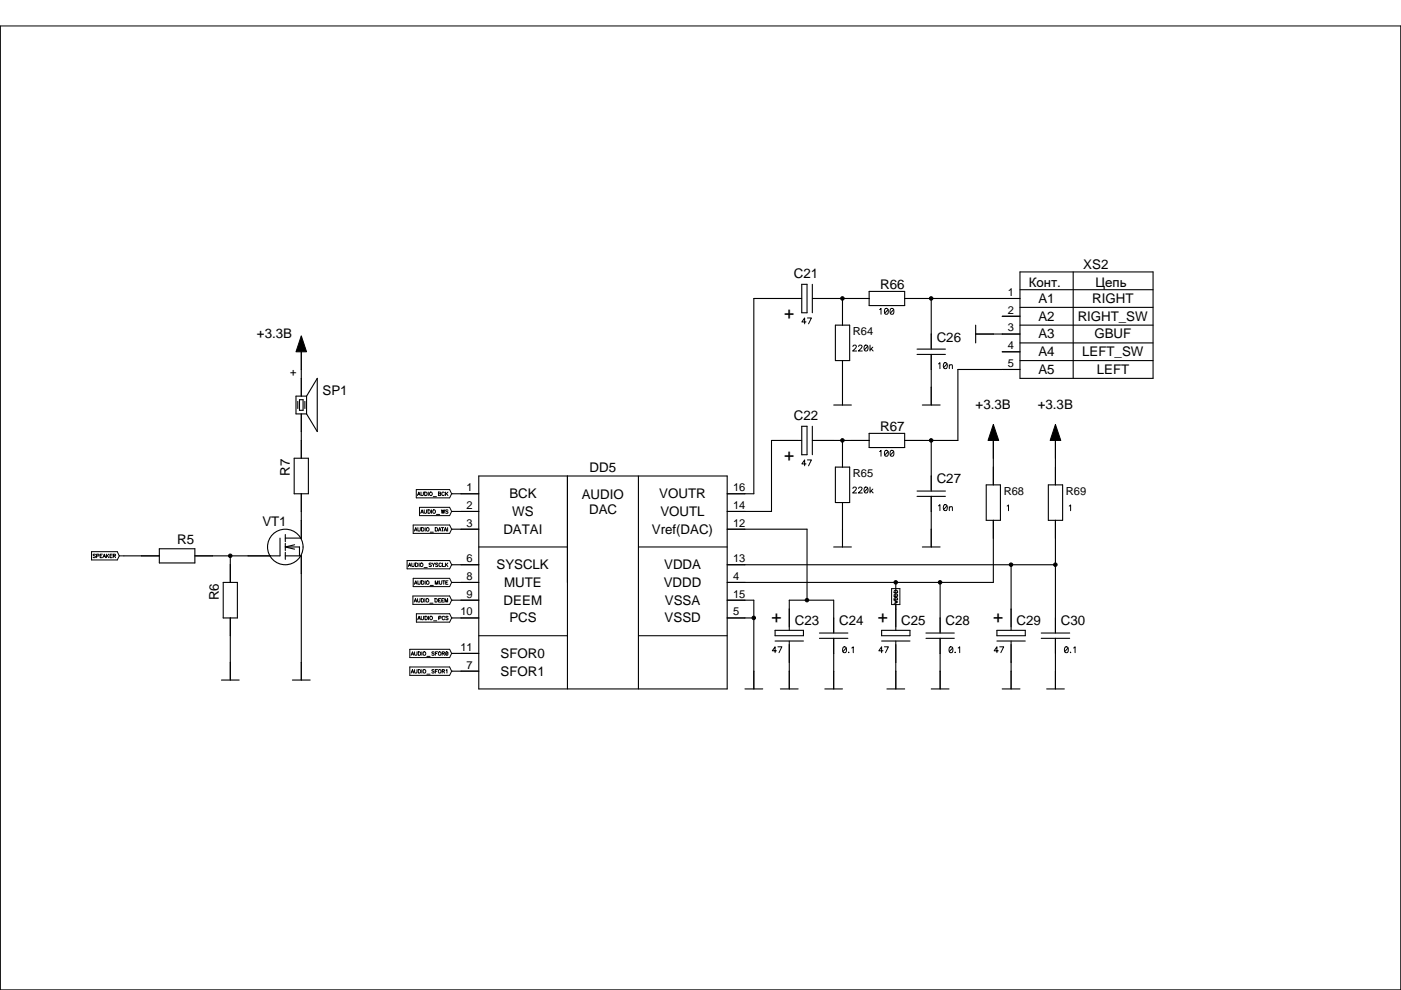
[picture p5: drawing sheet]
<svg xmlns="http://www.w3.org/2000/svg" width="297mm" height="210mm" viewBox="0 0 297 210" stroke-linecap="round" stroke-linejoin="round" font-family="sans-serif">
<g fill="none" stroke="#000" stroke-width=".21">
<path d="M.1 5.5h296.9v204.4h-296.9zM63.9 71.2l1.1 3.4h-2.2zM63.9 74.6v3.7M165.5 63.3h3.7M170.9 68.3h-.9l.6-.9v1.3M171.2 67.4h.8l-.6 1.3M173 63.3h3.8M178.6 65.2v3.7M178.6 76.5v3.7M180.5 63.3h3.8M180.8 73.5l.3-.3h.3l.2 .2-.2 .4-.6 .6h.8M182.1 73.5l.2-.3h.3l.2 .2-.2 .4-.6 .6h.8"/>
<path d="M183.4 73.2a.62 .62 0 0 1 .7 .5 .62 .62 0 0 1-.4 .7h-.1a.8 .8 0 0 1-.2-1.2zM184 73.4l-.7 .8M184.5 73.2v1.2M184.7 74l.4 .4M185.1 73.6l-.6 .6M186.5 65.6l.3-.2v1.2M187.7 65.4h.2a.65 .65 0 0 1 .4 .6 .65 .65 0 0 1-.4 .6 .8 .8 0 0 1-.2-1.2zM188.3 65.6l-.7 .8M188.9 65.4h.2a.65 .65 0 0 1 .4 .6 .65 .65 0 0 1-.4 .6 .8 .8 0 0 1-.2-1.2zM189.5 65.6l-.7 .8M191.8 63.3h3.8M197.4 70.8v3"/>
<path d="M197.4 75.1v3.2M199 77.2l.3-.3v1.3M200.2 77l.2-.1a.69 .69 0 0 1 .5 .6 .69 .69 0 0 1-.4 .7h-.1a.8 .8 0 0 1-.2-1.2zM200.8 77.2l-.7 .7M201.3 77.6l.3-.3 .3 .1v.8M201.3 77.3v.9M206.9 70.8h3.7M212.5 63.3h3.8M212.5 70.8h3.8M212.5 74.6h3.8M212.5 78.3h3.8M212.5 67.1h3.8"/>
<path d="M63.9 80.2v3.8M63.9 87.8v3.7M63.9 93.4v3.8M165.5 93.4h3.7M170.9 98.4h-.9l.6-.9v1.3M171.2 97.5h.8l-.6 1.3M173 93.4h3.8M178.6 82.1v3.8M178.6 95.3v3.7M180.5 93.4h3.8M186.5 95.7l.3-.2v1.2M187.7 95.5h.2a.65 .65 0 0 1 .4 .6 .65 .65 0 0 1-.4 .6 .8 .8 0 0 1-.2-1.2z"/>
<path d="M188.3 95.7l-.7 .8M188.9 95.5h.2a.65 .65 0 0 1 .4 .6 .65 .65 0 0 1-.4 .6 .8 .8 0 0 1-.2-1.2zM189.5 95.7l-.7 .8M191.8 93.4h3.8M197.4 82.1v3.8M210.6 90l1.1 3.4h-2.2zM210.6 93.4v3.8M210.6 99v3.8M223.8 90l1.1 3.4h-2.3zM223.8 93.4v3.8M223.8 99v3.8M19.4 117h5.5l.4 .9-.4 .8h-5.5z"/>
<path d="M20.2 117.6h-.5l.5 .4v.2l-.5-.1M20.5 117.9h.4v-.4h-.4v.7M21.2 117.9h.3M21.7 117.5h-.5v.7h.5M21.8 118.2l.3-.7 .3 .7M21.9 118h.4M22.6 117.5v.7M22.8 117.8l.3 .4M23.1 117.5l-.5 .5M23.3 117.9h.3M23.8 117.5h-.5v.7h.5M24 117.9l.4-.1v-.3h-.4v.7"/>
<path d="M24.3 117.9l.2 .3M25.3 117.9h1M30 117.9h3.8M41.3 117.9h3.8M48.8 119.7v3.8M52.6 117.9h4.7M63.9 104.7v3.7M63.9 110.3v3.8M63.9 117.9v3.7M86.3 118.9h9l.5 .8-.5 .9h-9zM86.7 119.9h.3M87.3 119.4v.5l.2 .2 .3-.1v-.6"/>
<path d="M87.6 111.3h7.7l.5 .9-.5 .9h-7.7zM87.9 112.6l.3-.7 .2 .7M88 112.4h.3M88.1 119.4h.2a.39 .39 0 0 1 .3 .4 .39 .39 0 0 1-.3 .3h-.2zM88.3 103.8h7l.5 .9-.5 .9h-7zM88.5 105.1l.3-.8 .3 .8M88.6 111.9v.5l.2 .2 .3-.1v-.6M88.6 104.8h.4M88.9 119.4v.7M88.9 107.6h6.4l.5 .8-.5 .9h-6.4zM89.2 108.8l.3-.7 .3 .7M89.3 104.3v.6l.2 .2 .3-.2v-.6"/>
<path d="M89.3 108.6h.4M89.4 111.9h.2a.39 .39 0 0 1 .3 .3 .39 .39 0 0 1-.3 .4h-.2zM89.9 108.1v.5l.3 .2 .2-.2v-.5M90 104.3h.3a.39 .39 0 0 1 .3 .4 .39 .39 0 0 1-.3 .4h-.3zM90.1 111.9v.7M90.7 108.1h.3a.39 .39 0 0 1 .3 .4 .39 .39 0 0 1-.3 .3h-.3zM90.8 104.3v.8M91.2 112.8h.7M91.5 119.5h-.5l.4 .3v.3l-.4-.1M91.5 108.1v.7M91.6 119.4l.3 .3v.4M91.9 105.3h.6"/>
<path d="M92.2 119.4l-.3 .3M92.3 111.9h.2a.39 .39 0 0 1 .3 .3 .39 .39 0 0 1-.3 .4h-.2zM92.5 109.1h.7M92.8 119.5h-.5l.5 .3v.3l-.5-.1M92.9 112.6l.3-.7 .3 .7M93 104.3l.4 .1-.1 .3 .2 .1-.1 .3h-.4zM93 104.7h.3M93 112.4h.4M93.6 108.1l.1 .7 .2-.7 .2 .7 .2-.7M93.6 111.9h.5M93.6 119.5a.27 .27 0 0 0-.3-.1 .27 .27 0 0 0-.2 .3v.1a.27 .27 0 0 0 .2 .3 .27 .27 0 0 0 .3-.1M93.8 119.4v.7h.5"/>
<path d="M93.8 111.9v.7M94.1 112.6l.3-.7 .3 .7M94.2 104.5a.27 .27 0 0 0-.3-.2 .27 .27 0 0 0-.2 .3v.2a.27 .27 0 0 0 .2 .3 .27 .27 0 0 0 .3-.2M94.3 112.4h.3M94.4 119.4v.7M94.5 104.3v.8M94.6 119.7l.4 .4M94.7 104.6l.3 .5M94.9 111.9v.7M95 119.4l-.6 .5M95 108.2h-.5l.5 .4-.1 .2-.4-.1M95 104.3l-.5 .5"/>
<path d="M95.8 119.7h.1M95.8 112.2h.1M95.8 108.4h.1M95.8 104.7h.1M97.7 119.7h3.8M97.7 112.2h3.8M97.7 108.4h3.8M97.7 104.7h3.8M154.2 119.7h3.7M154.2 112.2h3.7M154.2 108.4h3.7M154.2 104.7h3.7"/>
<path d="M178.6 106.6v3.7M178.6 112.2v3.8M180.8 103.6l.3-.3h.3l.2 .2-.2 .4-.6 .6h.8M182.1 103.6l.2-.3h.3l.2 .2-.2 .4-.6 .6h.8M183.4 103.3a.62 .62 0 0 1 .7 .5 .62 .62 0 0 1-.4 .7h-.1a.8 .8 0 0 1-.2-1.2zM184 103.5l-.7 .8M184.5 103.3v1.2M184.7 104.1l.4 .4M185.1 103.7l-.6 .6M197.4 100.9v3M197.4 105.2v3.2M197.4 112.2v3.8"/>
<path d="M199 107.3l.3-.3v1.3M200.2 107.1l.2-.1a.69 .69 0 0 1 .5 .6 .69 .69 0 0 1-.4 .7h-.1a.8 .8 0 0 1-.2-1.2zM200.8 107.3l-.7 .7M201.3 107.7l.3-.3 .3 .1v.8M201.3 107.4v.9M210.6 110.3v3.8M213.5 107.3l.3-.2v1.2M223.8 110.3v3.8M226.7 107.3l.3-.2v1.2M48.8 131v3.8M86.6 120.1l.3-.7 .2 .7M86.9 137.7h8.4l.5 .8-.5 .9h-8.4z"/>
<path d="M87.2 138.9l.3-.7 .2 .7M87.3 138.7h.3M87.5 126.4h7.8l.5 .9-.5 .8h-7.8zM87.6 122.6h7.7l.5 .9-.5 .9h-7.7zM87.8 127.7l.3-.8 .3 .8M87.9 123.9l.3-.8 .2 .8M87.9 138.2v.5l.2 .2 .3-.2v-.5M87.9 127.4h.4M88 123.7h.3M88.3 130.1h7l.5 .9-.5 .9h-7zM88.5 126.9v.5l.2 .3 .3-.3v-.5M88.6 131.4l.3-.7 .2 .7"/>
<path d="M88.6 123.1v.6l.2 .2 .3-.1v-.7M88.7 131.2h.3M88.7 138.2h.2a.39 .39 0 0 1 .3 .4 .39 .39 0 0 1-.3 .3h-.2zM89.3 130.7v.5l.2 .2 .3-.2v-.5M89.3 126.9h.3a.39 .39 0 0 1 .2 .4 .39 .39 0 0 1-.2 .4h-.3zM89.4 123.1h.2a.39 .39 0 0 1 .3 .4 .39 .39 0 0 1-.3 .4h-.2zM89.4 138.2v.7M89.9 120.4h.7M90.1 126.9v.8M90.1 130.7h.3a.39 .39 0 0 1 .2 .3 .39 .39 0 0 1-.2 .4h-.3zM90.1 123.1v.8M90.5 139.2h.7"/>
<path d="M90.8 130.7v.7M91.1 127.9h.7M91.2 124.1h.7M91.9 131.6h.7M92.1 138.3h-.5l.4 .4v.2l-.4-.1M92.2 126.9h.3a.39 .39 0 0 1 .2 .4 .39 .39 0 0 1-.2 .4h-.3zM92.3 123.9v-.8l.3 .8 .3-.8v.8M92.3 138.6h.3M92.8 138.2h-.5v.7M93 127.3h.3M93 131h.5v-.3h-.5v.7M93.2 123.1v.6l.2 .2 .3-.2v-.6"/>
<path d="M93.4 126.9h-.4v.8h.4M93.7 127.3h.3M93.7 138.6l.5-.1v-.2l-.5-.1v.7M93.8 123.1h.5M94 138.6l.3 .3M94.1 123.1v.8M94.1 126.9h-.4v.8h.4M94.3 130.8a.27 .27 0 0 0-.3-.1 .27 .27 0 0 0-.3 .2v.2a.27 .27 0 0 0 .3 .3 .27 .27 0 0 0 .3-.2M94.3 127.7v-.8l.3 .8 .3-.8v.8M94.5 123.5h.3M95 138.3l-.5 .5M95 123.1h-.5v.8h.5"/>
<path d="M95 130.8l-.4-.1-.1 .2 .4 .2 .1 .2h-.5M95.8 131h.1M95.8 123.5h.1M95.8 127.3h.1M95.8 138.5h.1M97.7 131h3.8M97.7 123.5h3.8M97.7 127.3h3.8M97.7 138.5h3.8M154.2 131h3.7M154.2 123.5h3.7M154.2 127.3h3.7"/>
<path d="M164.6 138h-.9l.6-.9v1.3M164.9 137.1h.9l-.6 1.3M167.3 129.1v3.8M167.3 136.7v3.7M176.8 131v3M176.8 135.3v3.2M178.8 137.2l.2-.1a.65 .65 0 0 1 .5 .7 .65 .65 0 0 1-.5 .6 .8 .8 0 0 1-.2-1.2zM179.4 137.4l-.7 .8M180 138.3h.1M180.6 137.4l.3-.3v1.3M187.2 138h-.9l.6-.9v1.3M187.5 137.1h.9l-.7 1.3"/>
<path d="M189 124.8h1.8v3.4h-1.8zM189.6 127.3l.7 .3-.7 .3M189.6 126.8a.42 .42 0 0 1 .7 .1v.3h-.7zM189.6 125.3a.42 .42 0 0 1 .7 .1v.3h-.7zM189.7 126h.5l.1 .4h-.7zM189.9 128.2v4.7M189.9 136.7v3.7M199.3 131v3M199.3 135.3v3.2M201.4 137.2l.2-.1a.65 .65 0 0 1 .4 .7 .65 .65 0 0 1-.4 .6 .8 .8 0 0 1-.2-1.2zM202 137.4l-.7 .8M202.5 138.3h.1"/>
<path d="M203.2 137.4l.3-.3v1.3M211.7 138h-.9l.6-.9v1.3M212 137.1h.8l-.6 1.3M214.4 129.1v3.8M214.4 136.7v3.7M223.8 131v3M223.8 135.3v3.2M225.8 137.2l.2-.1a.65 .65 0 0 1 .5 .7 .65 .65 0 0 1-.5 .6 .8 .8 0 0 1-.2-1.2zM226.5 137.4l-.8 .8M227 138.3h.1M227.6 137.4l.3-.3v1.3M48.8 140.4v3.8"/>
<path d="M63.9 140.4v3.8M86.9 141.4h8.4l.5 .9-.5 .9h-8.4zM87.2 142.7l.3-.7 .2 .7M87.3 142.5h.3M87.9 142v.5l.2 .2 .3-.2v-.5M88.7 142h.2a.39 .39 0 0 1 .3 .3 .39 .39 0 0 1-.3 .4h-.2zM89.4 142v.7M90.5 142.9h.7M92.1 142.1h-.5l.4 .3v.3l-.4-.1M92.3 142.3h.3M92.8 142h-.5v.7M93.7 142.3h.5v-.3h-.5v.7"/>
<path d="M94 142.3l.3 .4M94.6 142.1l.2-.1v.7M95.8 142.3h.1M97.7 142.3h3.8M159.8 142.3v3.8M167.3 142.3v3.8M176.8 142.3v3.8M189.9 142.3v3.8M199.3 142.3v3.8M214.4 142.3v3.8M223.8 142.3v3.8"/>
<circle cx="178.6" cy="63.3" r=".38"/>
<circle cx="197.4" cy="63.3" r=".38"/>
<circle cx="178.6" cy="93.4" r=".38"/>
<circle cx="197.4" cy="93.4" r=".38"/>
<circle cx="48.8" cy="117.8" r=".38"/>
<circle cx="89.4" cy="119.7" r=".34"/>
<circle cx="90.7" cy="112.2" r=".34"/>
<circle cx="91.4" cy="104.7" r=".34"/>
<circle cx="92" cy="108.4" r=".34"/>
<circle cx="214.4" cy="119.7" r=".38"/>
<circle cx="223.8" cy="119.7" r=".38"/>
<circle cx="90" cy="138.5" r=".34"/>
<circle cx="90.6" cy="127.3" r=".34"/>
<circle cx="90.7" cy="123.5" r=".34"/>
<circle cx="91.4" cy="131" r=".34"/>
<circle cx="93.2" cy="138.5" r=".34"/>
<circle cx="94.7" cy="138.5" r=".35"/>
<circle cx="159.8" cy="131" r=".38"/>
<circle cx="171.1" cy="127.2" r=".38"/>
<circle cx="189.9" cy="123.5" r=".38"/>
<circle cx="199.3" cy="123.5" r=".38"/>
<circle cx="90" cy="142.3" r=".34"/>
<circle cx="93.2" cy="142.3" r=".34"/>
</g>
<g fill="none" stroke="#000" stroke-width=".23">
<path d="M216.3 57.7h28.2v22.5h-28.2zM227.5 57.7v22.5M63.9 74.6v9.4M170 63.3h-10.2v41.4h-5.6M170 60.3h1.1v6h-1.1zM172.2 63.3h12.1M172.2 60.3v6M177.1 68.9h3v7.6h-3zM178.6 63.3v5.6M178.6 76.5v9.4M184.3 61.8h7.5v3h-7.5zM191.8 63.3h24.5"/>
<path d="M194.4 75.1h6M194.4 74h6M197.4 63.3v10.7M197.4 75.1v10.8M206.9 70.8h9.4M206.9 68.9v3.8M212.5 74.6h3.8M212.5 67.1h3.8M216.3 78.3h-13.2v15.1h-11.3M216.3 76.5h28.2M216.3 68.9h28.2M216.3 72.7h28.2"/>
<path d="M216.3 65.2h28.2M216.3 61.4h28.2M62.4 97.2h3v7.5h-3zM63.1 85.1v1.5M63.5 84.8h.8v2.2h-.8zM63.9 87.8v9.4M64.6 85.1v1.5M65 84v3.8M65 84l2.3-3.8v11.3l-2.3-3.7M65 84h-2.2v3.8h2.2M170 93.4h-6.4v15h-9.4M170 90.4h1.1v6h-1.1z"/>
<path d="M172.2 93.4h12.1M172.2 90.4v6M176.8 85.9h3.7M177.1 99h3v7.6h-3zM178.6 93.4v5.6M184.3 91.9h7.5v3h-7.5zM195.6 85.9h3.7M197.4 93.4v10.7M210.6 93.4v9.4M223.8 93.4v9.4M26.3 117.9h7.5M33.8 116.4h7.5v3h-7.5z"/>
<path d="M48.8 117.9v5.6M59.4 114.1v3.8h-18.1M60.5 117.9h3.2M60.5 116h3v1.9M60.5 113.3v1.6M60.5 115.2v1.5M60.5 117.1v1.5M60.5 114.1h3.2M60.5 116l2 .4M62.5 115.5l-2 .5M63.9 104.7v9.5M63.9 117.7v26.5"/>
<path d="M95.9 119.7h5.6M95.9 112.2h5.6M95.9 108.4h5.6M95.9 104.7h5.6M101.5 100.9h52.7v45.2h-52.7zM101.5 116h18.8M120.3 100.9v45.2M135.4 116h18.8M135.4 100.9v45.2M154.2 119.7h69.6M154.2 112.2h16.9v15.1M176.8 116h3.7"/>
<path d="M178.6 106.6v9.4M194.4 105.2h6M194.4 104.1h6M195.6 116h3.7M197.4 105.2v10.8M209.1 102.8h3v7.5h-3zM210.6 110.3v13.2h-56.4M214.4 119.7v13.9M222.3 102.8h3v7.5h-3zM223.8 110.3v23.9M47.3 123.5h3v7.5h-3zM48.8 131v13.2"/>
<path d="M95.9 138.5h5.6M95.9 131h5.6M95.9 127.3h5.6M95.9 123.5h5.6M101.5 134.8h18.8M135.4 134.8h18.8M154.2 131h5.6M154.2 127.3h5.6v18.8M164.3 133.6h6v1.2h-6zM164.3 135.9h6M167.3 133.6v-6.3h9.5v6.9M167.3 135.9v10.2"/>
<path d="M173.7 135.3h6.1M173.7 134.2h6.1M176.8 135.3v10.8M186.9 133.6h6v1.2h-6zM186.9 135.9h6M189.9 123.5v10.1M189.9 135.9v10.2M196.3 135.3h6M196.3 134.2h6M199.3 123.5v10.7M199.3 135.3v10.8M211.4 133.6h6v1.2h-6z"/>
<path d="M211.4 135.9h6M214.4 135.9v10.2M220.8 135.3h6M220.8 134.2h6M223.8 135.3v10.8M46.9 144.2h3.8M62 144.2h3.8M95.9 142.3h5.6M157.9 146.1h3.8M165.5 146.1h3.7M174.9 146.1h3.7M188 146.1h3.8"/>
<path d="M197.4 146.1h3.8M212.5 146.1h3.8M221.9 146.1h3.8"/>
<circle cx="60.5" cy="116" r="3.8"/>
</g>
<g fill="#000">
<path d="M63.9 71.2l1.1 3.4h-2.2zM210.6 90l1.1 3.4h-2.2zM223.8 90l1.1 3.4h-2.3z"/>
<circle cx="178.6" cy="63.3" r=".38"/>
<circle cx="197.4" cy="63.3" r=".38"/>
<circle cx="178.6" cy="93.4" r=".38"/>
<circle cx="197.4" cy="93.4" r=".38"/>
<circle cx="48.8" cy="117.8" r=".38"/>
<circle cx="214.4" cy="119.7" r=".38"/>
<circle cx="223.8" cy="119.7" r=".38"/>
<circle cx="159.8" cy="131" r=".38"/>
<circle cx="171.1" cy="127.2" r=".38"/>
<circle cx="189.9" cy="123.5" r=".38"/>
<circle cx="199.3" cy="123.5" r=".38"/>
</g>
<g font-size="3.7">
<text x="166.3" y="67.6">+</text>
<text x="166.3" y="97.7">+</text>
<text x="165.7" y="132.1" transform="rotate(-90 165.7 132.1)">+</text>
<text x="188.2" y="132.1" transform="rotate(-90 188.2 132.1)">+</text>
<text x="212.7" y="132.1" transform="rotate(-90 212.7 132.1)">+</text>
</g>
<g font-size="2.8">
<text x="168.3" y="58.9">C21</text>
<text x="229.7" y="57">XS2</text>
<text x="186.6" y="61.2">R66</text>
<text x="218.1" y="60.8">Конт.</text>
<text x="220.2" y="64.2">A1</text>
<text x="231.6" y="64.2">RIGHT</text>
<text x="232.2" y="60.8">Цепь</text>
<text x="54.5" y="71.8">+3.3В</text>
<text x="220.2" y="71.8">A3</text>
<text x="220.2" y="68">A2</text>
<text x="228.5" y="68">RIGHT_SW</text>
<text x="232" y="71.8">GBUF</text>
<text x="198.6" y="72.4">C26</text>
<text x="220.2" y="75.5">A4</text>
<text x="229.4" y="75.5">LEFT_SW</text>
<text x="68.4" y="83.8">SP1</text>
<text x="220.2" y="79.3">A5</text>
<text x="232.5" y="79.3">LEFT</text>
<text x="168.3" y="89">C22</text>
<text x="206.9" y="86.8">+3.3В</text>
<text x="220" y="86.8">+3.3В</text>
<text x="186.6" y="91.3">R67</text>
<text x="61.4" y="100.9" transform="rotate(-90 61.4 100.9)">R7</text>
<text x="125" y="100">DD5</text>
<text x="108" y="105.6">BCK</text>
<text x="123.3" y="105.9">AUDIO</text>
<text x="139.8" y="105.6">VOUTR</text>
<text x="198.6" y="102.5">C27</text>
<text x="55.6" y="111.5">VT1</text>
<text x="106.7" y="113.1">DATAI</text>
<text x="108.6" y="109.4">WS</text>
<text x="124.9" y="109.1">DAC</text>
<text x="138.2" y="113.1">Vref(DAC)</text>
<text x="140" y="109.4">VOUTL</text>
<text x="37.5" y="115.3">R5</text>
<text x="105.3" y="120.7">SYSCLK</text>
<text x="106.9" y="124.4">MUTE</text>
<text x="140.7" y="124.4">VDDD</text>
<text x="140.8" y="120.7">VDDA</text>
<text x="46.4" y="127.3" transform="rotate(-90 46.4 127.3)">R6</text>
<text x="106.8" y="128.2">DEEM</text>
<text x="108" y="132">PCS</text>
<text x="140.9" y="132">VSSD</text>
<text x="141" y="128.2">VSSA</text>
<text x="168.5" y="132.6">C23</text>
<text x="177.9" y="132.6">C24</text>
<text x="191.1" y="132.6">C25</text>
<text x="200.5" y="132.6">C28</text>
<text x="215.5" y="132.6">C29</text>
<text x="224.9" y="132.6">C30</text>
<text x="106.1" y="143.2">SFOR1</text>
<text x="106.1" y="139.5">SFOR0</text>
</g>
<g font-size="2.3">
<text x="213.7" y="62.7">1</text>
<text x="180.8" y="71">R64</text>
<text x="213.7" y="66.5">2</text>
<text x="213.7" y="70.3">3</text>
<text x="213.7" y="74">4</text>
<text x="213.7" y="77.8">5</text>
<text x="62.8" y="79.7" transform="rotate(-90 62.8 79.7)">+</text>
<text x="180.8" y="101.1">R65</text>
<text x="98.9" y="107.9">2</text>
<text x="98.9" y="104.1">1</text>
<text x="155.4" y="107.9">14</text>
<text x="155.4" y="104.1">16</text>
<text x="212.8" y="104.9">R68</text>
<text x="226" y="104.9">R69</text>
<text x="98.9" y="111.7">3</text>
<text x="155.4" y="111.7">12</text>
<text x="98.9" y="119.2">6</text>
<text x="155.4" y="119.2">13</text>
<text x="98.9" y="122.9">8</text>
<text x="155.4" y="122.9">4</text>
<text x="97.6" y="130.5">10</text>
<text x="98.9" y="126.7">9</text>
<text x="155.4" y="130.5">5</text>
<text x="155.4" y="126.7">15</text>
<text x="97.6" y="138">11</text>
<text x="98.9" y="141.8">7</text>
</g>
</svg>
